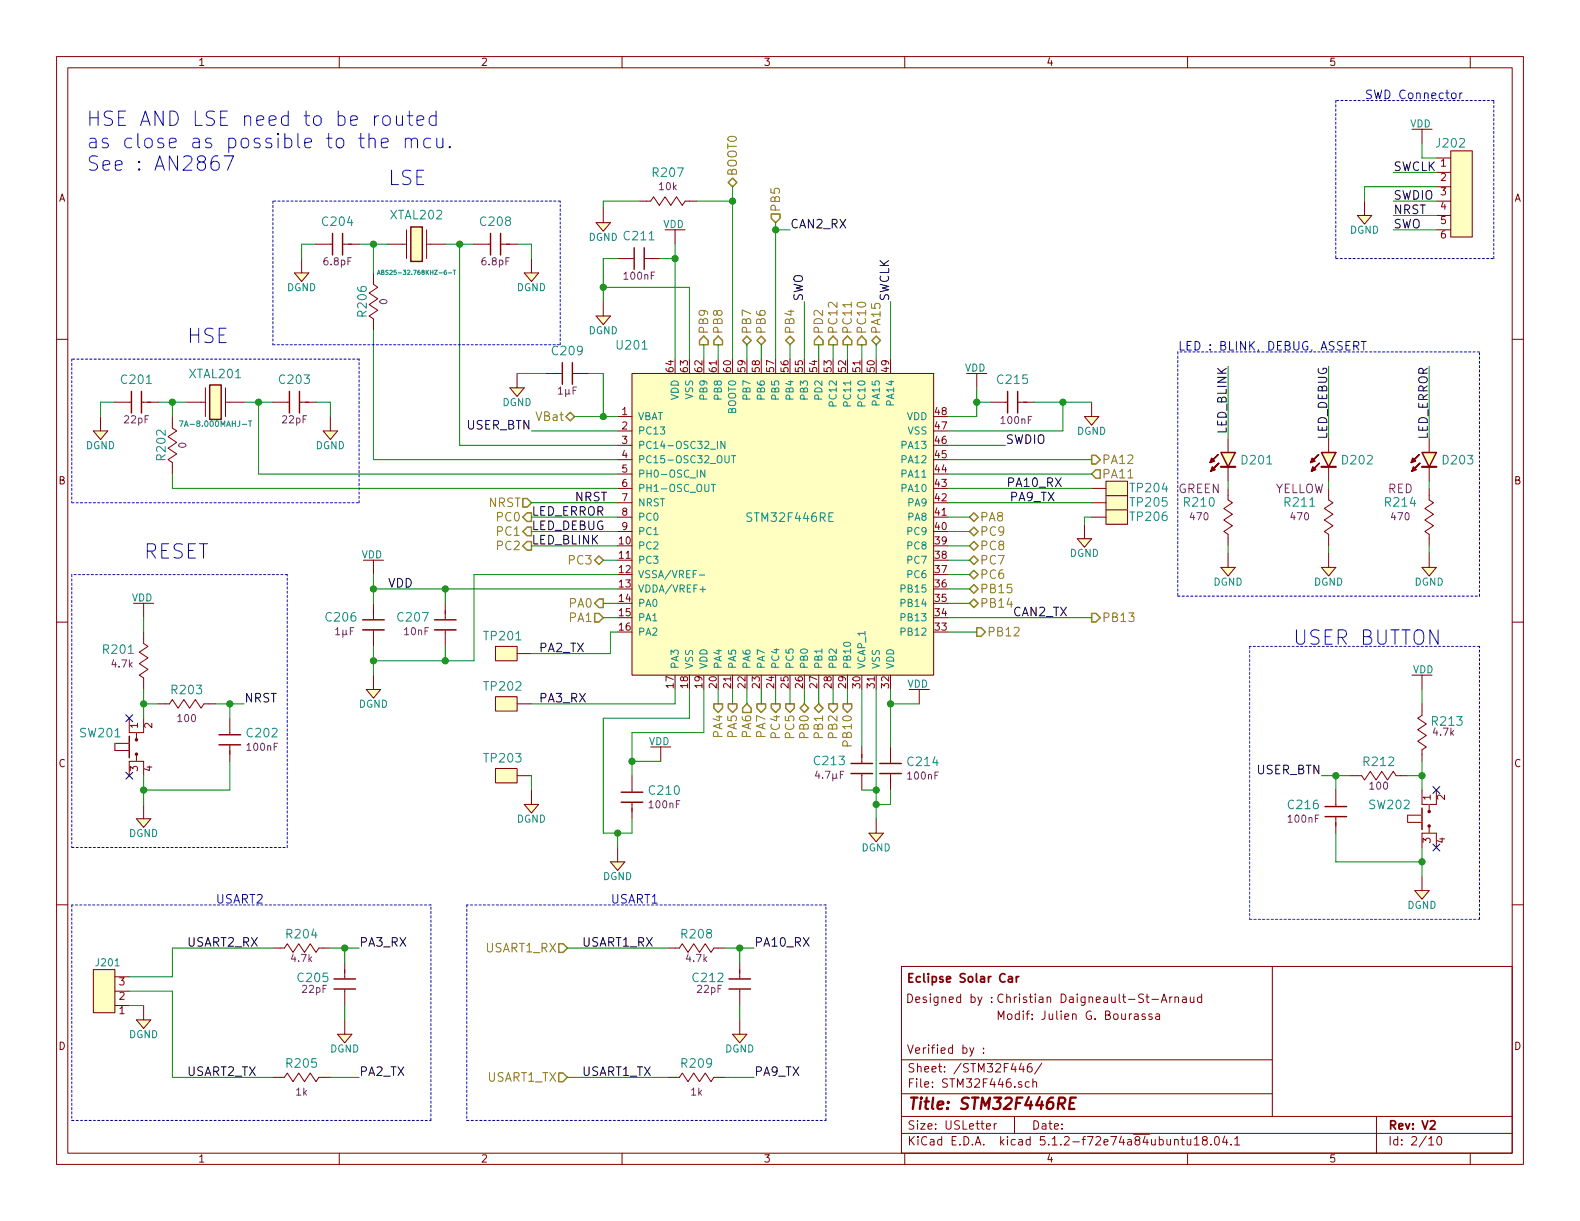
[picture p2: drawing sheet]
<svg xmlns="http://www.w3.org/2000/svg" width="279mm" height="216mm" viewBox="0 0 279 216" stroke-linecap="round" stroke-linejoin="round" font-family="sans-serif">
<g fill="none" stroke="#840000" stroke-width=".18">
<path d="M10 10h259.4v195.9h-259.4zM12 12h255.4v191.9h-255.4zM60 10v2M110 10v2M160 10v2M210 10v2M260 10v2M106.7 36.8v2.6h-1.3l1.3 1.5 1.2-1.5h-1.2M113 35.6h1.3M114.3 35.6h.8zM115.1 35.6l.5-.8 1 1.5 1-1.5 1 1.5 1-1.5 1 1.5 .6-.7M121.2 35.6h.7z"/>
<path d="M121.9 35.6h1.3M241.3 35.6v2.5h-1.3l1.3 1.5 1.3-1.5h-1.3M251.5 22.9v2.5M254 27.9h2.5M254 30.5h2.5M254 33h2.5M254 35.6h2.5M254 38.1h2.5M256.5 26.7h3.8v15.2h-3.8zM10 60h2M53.3 45.7v2.6h-1.2l1.2 1.5 1.3-1.5h-1.3M55.9 43.2h2.8"/>
<path d="M60.7 43.2h2.8M66 56.4v.8zM66 49.5v.8zM66 50.3l.8 .5-1.5 1 1.5 1-1.5 1 1.5 1.1-1.5 1 .7 .5M66 48.3v1.2M66 57.2v1.2M68.6 43.2h3.3M71.9 40.6v5.1M75.4 40.6v5.1M75.4 43.2h3.3M83.8 43.2h2.8M88.6 43.2h2.8"/>
<path d="M94 45.7v2.6h-1.3l1.3 1.5 1.2-1.5h-1.2M106.7 53.3v2.6h-1.3l1.3 1.5 1.2-1.5h-1.2M109.2 45.7h2.8M114 45.7h2.8M119.4 40.6v2.6M254 40.6h2.5M267.4 60h2M17.8 73.7v2.5h-1.3l1.3 1.5 1.2-1.5h-1.2M20.3 71.1h2.8M25.1 71.1h2.8M30.5 74.9v.8zM30.5 75.7l.7 .5-1.5 1 1.5 1-1.5 1 1.5 1.1-1.5 1 .8 .5"/>
<path d="M30.5 73.7v1.2M33 71.1h3.3M36.3 68.6v5.1M39.9 68.6v5.1M39.9 71.1h3.3M48.3 71.1h2.8M53.1 71.1h2.8M58.4 73.7v2.5h-1.3l1.3 1.5 1.3-1.5h-1.3M91.4 66v2.6h-1.2l1.2 1.5 1.3-1.5h-1.3M96.5 66h2.8M101.3 66h2.8M109.2 73.7h2.6"/>
<path d="M109.2 76.2h2.6M109.2 78.7h2.6M111.8 66h53.3v53.4h-53.3zM172.7 66v2.6M175.3 71.1h2.8M180.1 71.1h2.8M193 71.1v2.6h-1.2l1.2 1.5 1.3-1.5h-1.3M217.2 77.5v2.5M234.9 77.5v2.5M252.7 77.5v2.5M30.5 81.8v.8zM30.5 82.6v1.2"/>
<path d="M66 99.1v2.5M109.2 81.3h2.6M109.2 83.8h2.6M109.2 86.4h2.6M109.2 88.9h2.6M109.2 91.4h2.6M109.2 94h2.6M191.8 92.7v2.6h-1.3l1.3 1.5 1.2-1.5h-1.2M193 86.4h2.6M193 88.9h2.6M193 91.4h2.6M195.6 87.6h3.8v2.6h-3.8z"/>
<path d="M195.6 85.1h3.8v2.5h-3.8zM195.6 90.2h3.8v2.5h-3.8zM217.2 94.5v.8zM217.2 87.6v.8zM217.2 88.4l.7 .5-1.5 1 1.5 1-1.5 1 1.5 1.1-1.5 1 .8 .5M217.2 97.8v2.5h-1.3l1.3 1.6 1.2-1.6h-1.2M217.2 82.6v2.5M217.2 86.4v1.2M217.2 95.3v1.2M234.9 94.5v.8zM234.9 87.6v.8zM234.9 88.4l.8 .5-1.5 1 1.5 1-1.5 1 1.5 1.1-1.5 1 .7 .5"/>
<path d="M234.9 97.8v2.5h-1.2l1.2 1.6 1.3-1.6h-1.3M234.9 82.6v2.5M234.9 86.4v1.2M234.9 95.3v1.2M252.7 94.5v.8zM252.7 87.6v.8zM252.7 88.4l.8 .5-1.5 1 1.5 1-1.5 1 1.5 1.1-1.5 1 .7 .5M252.7 97.8v2.5h-1.2l1.2 1.6 1.3-1.6h-1.3M252.7 82.6v2.5M252.7 86.4v1.2M252.7 95.3v1.2M10 110h2"/>
<path d="M25.4 119.9v.8zM25.4 113v.8zM25.4 113.8l.8 .5-1.6 1 1.6 1-1.6 1 1.6 1.1-1.6 1 .8 .5M25.4 106.7v2.5M25.4 111.8v1.2M66 119.4v2.5h-1.2l1.2 1.5 1.3-1.5h-1.3M66 106.7v2.8M66 111.5v2.8M78.7 106.7v2.8M78.7 111.5v2.8M87.6 114.3h3.8v2.5h-3.8zM91.4 115.6h2.6"/>
<path d="M251.5 119.4v2.5M267.4 110h2M20.3 131.4h2.6zM20.3 131.4v1.3zM20.3 132.7h2.6zM22.9 129.5h2.5zM22.9 134.6h2.5zM22.9 127v2.5M22.9 134.6v2.6M24.1 129.5v1.3zM24.1 133.4v1.2zM25.4 120.7v1.2"/>
<path d="M25.4 127v2.5M25.4 134.6v2.6M27.9 124.5h1.3M29.2 124.5h.8zM30 124.5l.5-.8 1 1.5 1-1.5 1 1.5 1-1.5 1.1 1.5 .5-.7M36.1 124.5h.7zM36.8 124.5h1.3M40.6 127v2.8M40.6 131.8v2.8M87.6 123.2h3.8v2.5h-3.8zM87.6 135.9h3.8v2.5h-3.8zM91.4 124.5h2.6"/>
<path d="M91.4 137.2h2.6M94 139.7v2.5h-1.3l1.3 1.6 1.2-1.6h-1.2M111.8 137.2v2.8M116.8 132.1v2.5M152.4 132.1v2.8M152.4 136.9v2.8M157.5 132.1v2.8M157.5 136.9v2.8M162.6 121.9v2.6M236.2 139.7v2.8M238.8 137.2h1.2M240 137.2h.8z"/>
<path d="M240.8 137.2l.5 .7 1-1.5 1 1.5 1-1.5 1.1 1.5 1-1.5 .5 .8M246.9 137.2h.7zM247.6 137.2h1.3M251.5 132.6v.8zM251.5 125.7v.8zM251.5 126.5l-.8 .5 1.5 1-1.5 1 1.5 1-1.5 1.1 1.5 1-.7 .5M251.5 124.5v1.2M251.5 133.4v1.2M251.5 139.7v2.5M254 139.7v2.5M10 160h2M25.4 142.2v2.6h-1.3l1.3 1.5 1.3-1.5h-1.3"/>
<path d="M109.2 149.9v2.5h-1.3l1.3 1.5 1.3-1.5h-1.3M111.8 142v2.8M154.9 144.8v2.5h-1.2l1.2 1.5 1.3-1.5h-1.3M236.2 144.5v2.8M248.9 144.1h2.6zM248.9 144.1v1.3zM248.9 145.4h2.6zM251.5 142.2h2.5zM251.5 147.3h2.5zM251.5 154.9v2.6h1.2l-1.2 1.5-1.3-1.5h1.3M251.5 147.3v2.6M252.7 142.2v1.3z"/>
<path d="M252.7 146.1v1.2zM254 147.3v2.6M267.4 160h2M16.5 171.5h3.8v7.6h-3.8zM20.3 177.8h2.6M20.3 175.3h2.6M20.3 172.7h2.6M25.4 177.8v2.5h-1.3l1.3 1.6 1.3-1.6h-1.3M48.3 167.6h1.2M49.5 167.6h.8zM50.3 167.6l.5-.7 1 1.5 1-1.5 1 1.5 1.1-1.5 1 1.5 .5-.8M56.4 167.6h.7z"/>
<path d="M57.1 167.6h1.3M61 170.2v2.8M61 175v2.8M118.1 167.6h1.3M119.4 167.6h.7zM120.1 167.6l.5-.7 1.1 1.5 1-1.5 1 1.5 1-1.5 1 1.5 .5-.8M126.2 167.6h.8zM127 167.6h1.3M130.8 170.2v2.8M130.8 175v2.8M159.4 170.9h108v33h-108zM173.7 176.3l-.5 1.3-.3 .2"/>
<path d="M175.4 177.1v.2M175.4 176.4v.1M200.6 179.3h.6l.1 1M201.3 179.6l-.5 .1-.2 .2 .2 .4 .5-.1M202.5 179.3h-.4l-.2 .2 .1 .2 .5 .1v.4h-.6M203.7 179.3h-.3l-.3 .2 .1 .2 .5 .1v.4h-.6M204.4 179.3h.6l.1 1M205.1 179.6l-.5 .1-.3 .2 .3 .4 .5-.1M205.4 177.3l.4-1.5 .5 1.5M205.5 176.8h.7M206.9 176.3v1M207.3 176.3l-.4 .1v.2"/>
<path d="M207.8 176.4l.2-.1 .4 .1v.9M207.8 176.3v1M209.1 176.4h.6l.1 .9M209.8 176.6l-.5 .1a.29 .29 0 0 0-.2 .3 .29 .29 0 0 0 .2 .3l.5-.1M210.5 176.3l.1 .9 .3 .1 .2-.2M211.1 176.3v1M212.5 176.4l-.4-.1-.3 .3v.5l.3 .2 .4-.1M212.5 175.8v1.5M225 170.9v26.5M48.3 190.5h1.2M49.5 190.5h.8zM50.3 190.5l.5-.8 1 1.6 1-1.6 1 1.6 1.1-1.6 1 1.6 .5-.8"/>
<path d="M56.4 190.5h.7zM57.1 190.5h1.3M61 180.3v2.6h-1.3l1.3 1.5 1.2-1.5h-1.2M118.1 190.5h1.3M119.4 190.5h.7zM120.1 190.5l.5-.8 1.1 1.6 1-1.6 1 1.6 1-1.6 1 1.6 .5-.8M126.2 190.5h.8zM127 190.5h1.3M130.8 180.3v2.6h-1.3l1.3 1.5 1.3-1.5h-1.3M159.4 197.4h108M159.4 193.4h65.6M159.4 187.4h65.6"/>
<path d="M172.2 185.3l-.5 1.3-.2 .2M173.9 186.1v.2M173.9 185.3v.2M174.4 199.2l.8-.2-.1-.2-.4-.1-.3 .2 .1 .7h.6M175.8 198.7v1M176.2 198.7l-.3 .1-.1 .2M179.4 197.4v3M180.6 188l-.4 1.1h1M180.9 188.6v1M182 191.3h-.4l-.3 .2 .1 .6 .2 .2 .4-.1M182.4 188.1a.59 .59 0 0 0-.7 .6v.7l.2 .2 .5-.2 .1-.5-.1-.2-.5-.1-.2 .3M182.7 191.4v-.1a.37 .37 0 0 1 .6 .2v.8"/>
<path d="M182.7 190.8v1.5M184.2 188l-1.2 1.9M243.4 197.4v6.5M60 203.9v2M110 203.9v2M159.4 200.4h108M160 203.9v2M207.7 201.6l.1-.1a.37 .37 0 0 1 .6 .2v.8M208.8 201.5h.6M209.1 201v1.3l.3 .2M209.9 201.5l.1 .9 .3 .1 .3-.2M210 203.9v2"/>
<path d="M210.6 201.5v1M211.2 201.4l.4-.4v1.5M211.2 202.5h.9M212.9 201.6l-.2-.1-.1-.3 .3-.2h.3l.3 .2-.1 .3-.6 .2a.48 .48 0 0 0-.1 .6l.2 .2 .5-.2a.48 .48 0 0 0-.2-.7M214.1 202.3v.2M215 201h.3a.94 .94 0 0 1 0 1.5h-.2a1 1 0 0 1-.1-1.5zM216.6 200.9l-.4 1.1h.9M216.9 201.5v1M217.7 202.3v.2M218.3 201.4l.5-.4v1.5M218.3 202.5h.9M252.7 201.4l.4-.4v1.5"/>
<path d="M252.7 202.5h.8M254.3 201h.3a.94 .94 0 0 1 0 1.5 .8 .8 0 0 1-.6-.7 .8 .8 0 0 1 .3-.8zM260 203.9v2"/>
</g>
<path d="M178.4 172.7h.5l.1 1M179 173l-.5 .1-.2 .2 .2 .4 .5-.1M179.7 172.7v1M180.2 172.7h-.3l-.2 .2M252.9 198.3l.2-.1h.4l.2 .1 .1 .3-.1 .2-.8 .9h.9" fill="none" stroke="#840000" stroke-width=".3"/>
<path d="M187.1 195.1h.8a.57 .57 0 0 0 .5-.4 .57 .57 0 0 0-.3-.6h-.8l-.3 2M189.2 195h.6M190.2 194.1h-.9l-.2 2h.9" fill="none" stroke="#840000" stroke-width=".41"/>
<g fill="#ffffc2" stroke="#ffffc2" stroke-width=".18">
<path d="M64.8 121.9h2.5l-1.3 1.5z"/>
<path d="M153.7 147.3h2.5l-1.3 1.5z"/>
<path d="M107.9 152.4h2.6l-1.3 1.5z"/>
<path d="M105.4 55.9h2.5l-1.2 1.5z"/>
<path d="M191.8 73.7h2.5l-1.3 1.5z"/>
<path d="M22.9 129.5h2.5z"/>
<path d="M22.9 130.2v3.8z"/>
<path d="M24.1 129.5v1.3z"/>
<path d="M20.3 131.4h2.6z"/>
<path d="M20.3 131.4v1.3z"/>
<path d="M20.3 132.7h2.6z"/>
<path d="M24.1 133.4v1.2z"/>
<path d="M22.9 134.6h2.5z"/>
<path d="M24.1 144.8h2.6l-1.3 1.5z"/>
<path d="M72.6 40.1h2.1v6.1h-2.1z"/>
<path d="M52.1 48.3h2.5l-1.3 1.5z"/>
<path d="M92.7 48.3h2.5l-1.2 1.5z"/>
<path d="M16.5 76.2h2.5l-1.2 1.5z"/>
<path d="M57.1 76.2h2.6l-1.3 1.5z"/>
<path d="M59.7 182.9h2.5l-1.2 1.5z"/>
<path d="M215.9 100.3h2.5l-1.2 1.6z"/>
<path d="M233.7 100.3h2.5l-1.3 1.6z"/>
<path d="M251.5 100.3h2.5l-1.3 1.6z"/>
<path d="M24.1 180.3h2.6l-1.3 1.6z"/>
<path d="M16.5 171.5h3.8v7.6h-3.8z"/>
<path d="M251.5 142.2h2.5z"/>
<path d="M251.5 142.9v3.8z"/>
<path d="M252.7 142.2v1.3z"/>
<path d="M248.9 144.1h2.6z"/>
<path d="M248.9 144.1v1.3z"/>
<path d="M248.9 145.4h2.6z"/>
<path d="M252.7 146.1v1.2z"/>
<path d="M251.5 147.3h2.5z"/>
<path d="M250.2 157.5h2.5l-1.2 1.5z"/>
<path d="M87.6 114.3h3.8v2.5h-3.8z"/>
<path d="M87.6 123.2h3.8v2.5h-3.8z"/>
<path d="M256.5 26.7h3.8v15.2h-3.8z"/>
<path d="M240 38.1h2.6l-1.3 1.5z"/>
<path d="M111.8 66h53.3v53.4h-53.3z"/>
<path d="M87.6 135.9h3.8v2.5h-3.8z"/>
<path d="M92.7 142.2h2.5l-1.2 1.6z"/>
<path d="M90.2 68.6h2.5l-1.3 1.5z"/>
<path d="M251.5 80h2.5l-1.3 2.6z"/>
<path d="M233.7 80h2.5l-1.3 2.6z"/>
<path d="M215.9 80h2.5l-1.2 2.6z"/>
<path d="M129.5 182.9h2.6l-1.3 1.5z"/>
<path d="M195.6 87.6h3.8v2.6h-3.8z"/>
<path d="M195.6 85.1h3.8v2.5h-3.8z"/>
<path d="M195.6 90.2h3.8v2.5h-3.8z"/>
<path d="M190.5 95.3h2.5l-1.2 1.5z"/>
<path d="M105.4 39.4h2.5l-1.2 1.5z"/>
<path d="M37.1 68.1h2v6.1h-2z"/>
</g>
<g fill="none" stroke="#848400" stroke-width=".25">
<path d="M128.8 32.3l.7-.8 .8 .8-.8 .7zM136.4 37.8h1.5v.8l-.7 .8-.8-.8zM124.5 59.4l.7 .8v.8h-1.5v-.8zM127 59.4l.8 .8v.8h-1.6v-.8zM134.6 59.4l.8 .8-.8 .8-.7-.8zM139.7 59.4l.8 .8-.8 .8-.8-.8zM144.8 59.4l.7 .8v.8h-1.5v-.8zM147.3 59.4l.8 .8v.8h-1.5v-.8zM149.9 59.4l.7 .8v.8h-1.5v-.8zM152.4 59.4l.8 .8v.8h-1.6v-.8zM154.9 59.4l.8 .8-.8 .8-.7-.8zM100.1 73.7l.7-.8 .8 .8-.8 .7z"/>
<path d="M131.3 60.2l.8-.8 .7 .8-.7 .8zM92.5 94l.7-.8h.8v1.5h-.8zM92.5 88.1h.7l.8 .8-.8 .8h-.7zM93.2 90.7h.8v1.5h-.8l-.7-.8zM93.2 95.8h.8v1.5h-.8l-.7-.8zM105.2 99.1l.7-.8 .8 .8-.8 .7zM171.4 99.1l.8-.8 .8 .8-.8 .7zM171.4 96.5l.8-.7 .8 .7-.8 .8zM171.4 94l.8-.8 .8 .8-.8 .7zM171.4 91.4l.8-.7 .8 .7-.8 .8zM193 80.5h.8l.8 .8-.8 .7h-.8zM193.8 83.1h.8v1.5h-.8l-.8-.8z"/>
<path d="M105.2 108.5h.7l.8 .7-.8 .8h-.7zM105.9 105.9h.8v1.5h-.8l-.7-.7zM171.4 106.7l.8-.8 .8 .8-.8 .7zM171.4 104.1l.8-.7 .8 .7-.8 .8zM171.4 101.6l.8-.8 .8 .8-.8 .8zM172.7 111h.8l.7 .8-.7 .7h-.8zM193 108.5h.8l.8 .7-.8 .8h-.8zM126.2 124.5h1.6v.7l-.8 .8-.8-.8zM128.8 124.5h1.5v.7l-.8 .8-.7-.8zM132.1 124.5l.7 .7v.8h-1.5v-.8zM133.9 124.5h1.5v.7l-.8 .8-.7-.8zM136.4 124.5h1.5v.7l-.7 .8-.8-.8z"/>
<path d="M138.9 124.5h1.6v.7l-.8 .8-.8-.8zM141.5 125.2l.7-.7 .8 .7-.8 .8zM144 125.2l.8-.7 .7 .7-.7 .8zM146.6 124.5h1.5v.7l-.8 .8-.7-.8zM149.1 124.5h1.5v.7l-.7 .8-.8-.8zM98.8 166.9h.8l.7 .7-.7 .8h-.8zM98.8 189.7h.8l.7 .8-.7 .8h-.8z"/>
</g>
<g fill="none" stroke="#840000" stroke-width=".25">
<path d="M58.8 41.3v3.8M60.6 41.3v3.8M72.6 40.1h2.1v6.1h-2.1zM86.7 41.3v3.8M88.5 41.3v3.8M112.1 43.8v3.8M113.9 43.8v3.8M23.2 69.2v3.8M25 69.2v3.8M37.1 68.1h2v6.1h-2zM51.2 69.2v3.8M53 69.2v3.8"/>
<path d="M99.4 64.1v3.8M101.2 64.1v3.8M178.2 69.2v3.8M180 69.2v3.8M215.9 80h2.5l-1.2 2.6zM233.7 80h2.5l-1.3 2.6zM251.5 80h2.5l-1.3 2.6zM64.1 111.4h3.8M64.1 109.6h3.8M76.8 111.4h3.8M76.8 109.6h3.8M22.9 130.2v3.8z"/>
<path d="M38.7 129.9h3.8M38.7 131.7h3.8M150.5 135h3.8M150.5 136.8h3.8M155.6 135h3.8M155.6 136.8h3.8M109.9 140.1h3.8M109.9 141.9h3.8M234.3 142.6h3.8M234.3 144.4h3.8M251.5 142.9v3.8zM59.1 174.9h3.8"/>
<path d="M59.1 173.1h3.8M128.9 174.9h3.8M128.9 173.1h3.8"/>
<circle cx="24.1" cy="133.3" r=".18"/>
<circle cx="24.1" cy="130.8" r=".18"/>
<circle cx="252.7" cy="146" r=".18"/>
<circle cx="252.7" cy="143.5" r=".18"/>
</g>
<path d="M150.5 53.4v.9" fill="none" stroke="#848400" stroke-width=".18"/>
<g fill="none" stroke="#008484" stroke-width=".18">
<path d="M66.7 48.5l.3-.7 .2 .7M66.8 48.3h.4M67.5 48.1h.3v-.2l-.3-.1v.7h.3l.1-.2-.2-.2M79.3 48.3h.6M80.1 47.8h.5M80.4 47.8v.7M31.7 74.4h.7l-.4 1M43.9 74.4h.6M44.2 74.4v1M126.9 78v1.3M128.2 78v1.3l-.7-1.3v1.3M124.6 83.1v1.3l-.7-1.3v1.3"/>
<path d="M125.8 85.6h.7M126.1 85.6v1.3M128.2 80.6v1l.2 .2h.4l.1-.2v-1M129.4 80.6h.7M129.7 80.6v1.2M123.7 101.7h.9M123.8 104.2h1"/>
</g>
<g fill="none" stroke="#0000c2" stroke-width=".18">
<path d="M72.4 19.6v2.2l.1 .2 .5 .2M77.1 19.6v2.6M256.7 16.6l.3-.2 .4 .2 .1 .5-.2 .3h-.3l-.3-.1zM258.1 16.4v1M258.6 16.4l-.3 .1-.2 .2M38.5 27.6a1.02 1.02 0 0 0-1.2 1.1v.9l.5 .5h.5l.4-.3 .1-.2-.1-.8a.84 .84 0 0 0-1.3 0l-.1 .2M39.6 27.6h1.7l-1.1 2.5M65.3 24.7a.66 .66 0 0 1 .9-.1l.1 .2v1.3M67.4 25.3l1.2-.3-.1-.4-.7-.2-.4 .4v1l.2 .2 .2 .1 .7-.1M67.9 20.6a.69 .69 0 0 1 1.1 .4v.7a.7 .7 0 0 1-.7 .5 .7 .7 0 0 1-.6-.5v-.7zM70.1 20.5l.1 1.5a.66 .66 0 0 0 1-.1M71.2 20.5v1.7"/>
<path d="M71.7 24.7a.61 .61 0 0 1 1 .1v1.3M71.7 24.4v1.7M72 20.5h1M72.7 24.8a.6 .6 0 0 1 1-.2l.1 .2v1.3M73.7 21.3l1.2-.2-.1-.5-.7-.1-.3 .1-.1 .2 .1 1.2 .3 .2 .7-.2M76.1 24.6l-.7-.2-.5 .5v.8l.3 .3 .2 .1 .7-.1M77.1 20.6l-.7-.1-.5 .5v.7l.2 .3 .3 .2 .7-.2M77.2 24.4l.1 1.6a.66 .66 0 0 0 1-.1M78.3 24.4v1.7M79.5 25.9l.2 .1-.2 .1-.1-.1 .1-.1v.2M239.4 61.2l.7-.1 .2-.2-.1-.4-.2-.1h-.6v1.5M239.8 61.2l.5 .7"/>
<path d="M240.7 60.4h.9M241.1 60.4v1.5"/>
</g>
<path d="M22.3 136.6l1.2 1.2M22.3 126.4l1.2 1.2M23.5 136.6l-1.2 1.2M23.5 126.4l-1.2 1.2M253.4 139.1l1.2 1.2M254.6 139.1l-1.2 1.2M253.4 149.3l1.2 1.2M254.6 149.3l-1.2 1.2" fill="none" stroke="#000084" stroke-width=".18"/>
<path d="M215.9 82.6h2.5M233.7 82.6h2.5M251.5 82.6h2.5" fill="none" stroke="#840000" stroke-width=".38"/>
<g fill="#840000" stroke="#840000" stroke-width=".25">
<path d="M249.8 81l.5 .5-.7 .3 1.4-1.4-1.4 1.4z"/>
<path d="M249.9 82.6l.5 .5-.7 .2 1.4-1.4-1.4 1.4z"/>
<path d="M232 81l.5 .5-.7 .3 1.4-1.4-1.4 1.4z"/>
<path d="M232.2 82.6l.5 .5-.8 .2 1.4-1.4-1.4 1.4z"/>
<path d="M214.2 81l.6 .5-.8 .3 1.4-1.4-1.4 1.4z"/>
<path d="M214.4 82.6l.5 .5-.8 .2 1.4-1.4-1.4 1.4z"/>
</g>
<g fill="none" stroke="#008400" stroke-width=".18">
<path d="M113 35.6h-6.3v1.2M123.2 35.6h6.3M129.5 33v30.5M137.2 39.4v24.1M246.4 30.5h7.6M246.4 35.6h7.6M246.4 38.1h7.6M251.5 25.4v2.5M254 33h-12.7v2.6M55.9 43.2h-2.6v2.5M63.5 43.2h5.1M66 43.2v5.1"/>
<path d="M66 58.4v22.9h43.2M78.7 43.2h5.1M81.3 43.2v35.5h27.9M91.4 43.2h2.6v2.5M106.7 50.8h15.2v12.7M109.2 45.7h-2.5v7.6M116.8 45.7h2.6M119.4 43.2v20.3M137.2 40.6h2.5M142.2 53.3v10.2M157.5 53.3v10.2M246.4 40.6h7.6"/>
<path d="M20.3 71.1h-2.5v2.6M27.9 71.1h5.1M30.5 71.1v2.6M43.2 71.1h5.1M45.7 71.1v12.7h63.5M55.9 71.1h2.5v2.6M91.4 66h5.1M94 76.2h15.2M101.6 73.7h7.6M104.1 66h2.6v7.7M124.5 61v2.5M127 61v2.5"/>
<path d="M132.1 61v2.5M134.6 61v2.5M139.7 61v2.5M144.8 61v2.5M147.3 61v2.5M149.9 61v2.5M152.4 61v2.5M154.9 61v2.5M167.6 78.7h10.2M172.7 71.1h2.6M172.7 68.6v5.1h-5.1M182.9 71.1h10.1"/>
<path d="M188 71.1v5.1h-20.4M217.2 64.8v12.7M234.9 64.8v12.7M252.7 64.8v12.7M30.5 83.8v2.6h78.7M94 88.9h15.2M94 96.5h15.2M94 94h15.2M94 91.4h15.2M106.7 99.1h2.5M167.6 88.9h25.4M167.6 99.1h3.8"/>
<path d="M167.6 96.5h3.8M167.6 94h3.8M167.6 91.4h3.8M167.6 86.4h25.4M167.6 83.8h25.4M167.6 81.3h25.4M193 91.4h-1.2v1.3M217.2 85.1v1.3M217.2 96.5v1.3M234.9 85.1v1.3M234.9 96.5v1.3M252.7 85.1v1.3"/>
<path d="M252.7 96.5v1.3M25.4 109.2v2.6M66 101.6v5.1M66 114.3v5.1M66 104.1h43.2M78.7 104.1v2.6M78.7 114.3v2.5M106.7 106.7h2.5M106.7 109.2h2.5M109.2 101.6h-25.4v15.2h-17.8M109.2 111.8h-1.3v3.8h-13.9M167.6 104.1h3.8"/>
<path d="M167.6 101.6h3.8M167.6 106.7h3.8M167.6 109.2h25.4M167.6 111.8h5.1M25.4 124.5h2.5M25.4 121.9v5.1M25.4 137.2v5M38.1 124.5h5.1M40.6 134.6v5.1h-15.2M40.6 124.5v2.5M94 137.2v2.5M111.8 134.6h5"/>
<path d="M119.4 121.9v2.6h-25.4M121.9 121.9v5.1h-15.2v20.3h5.1v-2.5M124.5 121.9v7.6h-12.7v7.7M127 121.9v2.6M129.5 121.9v2.6M132.1 121.9v2.6M134.6 121.9v2.6M137.2 121.9v2.6M139.7 121.9v2.6M142.2 121.9v2.6M144.8 121.9v2.6M147.3 121.9v2.6"/>
<path d="M149.9 121.9v2.6M152.4 121.9v10.2M152.4 139.7h2.5M154.9 121.9v22.9M157.5 121.9v10.2M157.5 139.7v2.5h-2.6M157.5 124.5h5.1M233.7 137.2h5.1M236.2 137.2v2.5M248.9 137.2h2.6M251.5 121.9v2.6M251.5 134.6v5.1"/>
<path d="M109.2 147.3v2.6M236.2 147.3v5.1h15.3M251.5 149.9v5M22.9 175.3h7.6v15.2h17.8M22.9 177.8h2.5M48.3 167.6h-17.8v5.1h-7.6M58.4 167.6h5.1M61 167.6v2.6M61 177.8v2.5M100.3 167.6h17.8M128.3 167.6h5M130.8 167.6v2.6"/>
<path d="M130.8 177.8v2.5M58.4 190.5h5.1M100.3 190.5h17.8M128.3 190.5h5"/>
</g>
<g fill="#008400" stroke="#008400" stroke-width=".25">
<circle cx="78.7" cy="104.1" r=".51"/>
<circle cx="78.7" cy="116.8" r=".51"/>
<circle cx="157.5" cy="124.5" r=".51"/>
<circle cx="154.9" cy="142.2" r=".51"/>
<circle cx="154.9" cy="139.7" r=".51"/>
<circle cx="109.2" cy="147.3" r=".51"/>
<circle cx="111.8" cy="134.6" r=".51"/>
<circle cx="66" cy="104.1" r=".51"/>
<circle cx="106.7" cy="50.8" r=".51"/>
<circle cx="119.4" cy="45.7" r=".51"/>
<circle cx="172.7" cy="71.1" r=".51"/>
<circle cx="66" cy="116.8" r=".51"/>
<circle cx="25.4" cy="124.5" r=".51"/>
<circle cx="25.4" cy="139.7" r=".51"/>
<circle cx="40.6" cy="124.5" r=".51"/>
<circle cx="66" cy="43.2" r=".51"/>
<circle cx="81.3" cy="43.2" r=".51"/>
<circle cx="30.5" cy="71.1" r=".51"/>
<circle cx="45.7" cy="71.1" r=".51"/>
<circle cx="188" cy="71.1" r=".51"/>
<circle cx="251.5" cy="137.2" r=".51"/>
<circle cx="251.5" cy="152.4" r=".51"/>
<circle cx="236.2" cy="137.2" r=".51"/>
<circle cx="106.7" cy="73.7" r=".51"/>
<circle cx="61" cy="167.6" r=".51"/>
<circle cx="130.8" cy="167.6" r=".51"/>
<circle cx="137.2" cy="40.6" r=".51"/>
<circle cx="129.5" cy="35.6" r=".51"/>
</g>
<g fill="none" stroke="#0000c2" stroke-width=".18" stroke-dasharray=".4 .4">
<path d="M236.2 17.8v27.9M264.2 17.8h-28M48.3 35.6v25.4M99.1 35.6h-50.8M236.2 45.7h28M264.2 45.7v-27.9M12.7 63.5v25.4M48.3 61h50.8M63.5 63.5h-50.8M99.1 61v-25.4M208.3 62.2v43.2M261.6 62.2h-53.3"/>
<path d="M12.7 88.9h50.8M63.5 88.9v-25.4M12.7 101.6v48.3M50.8 101.6h-38.1M208.3 105.4h53.3M221 114.3v48.3M261.6 105.4v-43.2M261.6 114.3h-40.6M12.7 149.9h38.1M50.8 149.9v-48.3M12.7 160v38.1M76.2 160h-63.5"/>
<path d="M82.5 160v38.1M146 160h-63.5M221 162.6h40.6M261.6 162.6v-48.3M12.7 198.1h63.5M76.2 198.1v-38.1M82.5 198.1h63.5M146 198.1v-38.1"/>
</g>
<g font-size="3.5" fill="#0000c2">
<text x="15.2" y="22.3">HSE AND LSE need to be routed</text>
<text x="15.2" y="26.3">as close as possible to the mcu.</text>
<text x="15.2" y="30.2">See : AN2867</text>
<text x="68.6" y="32.8">LSE</text>
<text x="33" y="60.7">HSE</text>
<text x="25.4" y="98.8">RESET</text>
<text x="228.6" y="114">USER BUTTON</text>
</g>
<text font-size="2.8" fill="#840000" x="160.4" y="196.2">Title: STM32F446RE</text>
<g font-size="2.1" fill="#0000c2">
<text x="241.3" y="17.5">SWD Connector</text>
<text x="208.3" y="62">LED : BLINK, DEBUG, ASSERT</text>
<text x="38.1" y="159.8">USART2</text>
<text x="107.9" y="159.8">USART1</text>
</g>
<g font-size="2.1" fill="#008484">
<text x="254.2" y="26.1">J202</text>
<text x="115.6" y="31.3">R207</text>
<text x="57.1" y="40">C204</text>
<text x="69.1" y="38.8">XTAL202</text>
<text x="85.1" y="40">C208</text>
<text x="110.5" y="42.5">C211</text>
<text x="64.8" y="55.9" transform="rotate(-90 64.8 55.9)">R206</text>
<text x="97.8" y="62.8">C209</text>
<text x="109.2" y="61.8">U201</text>
<text x="21.6" y="67.9">C201</text>
<text x="33.6" y="66.9">XTAL201</text>
<text x="49.5" y="67.9">C203</text>
<text x="176.5" y="67.9">C215</text>
<text x="29.3" y="81.3" transform="rotate(-90 29.3 81.3)">R202</text>
<text x="219.7" y="82.1">D201</text>
<text x="237.5" y="82.1">D202</text>
<text x="255.3" y="82.1">D203</text>
<text x="200.1" y="89.6">TP205</text>
<text x="200.1" y="87">TP204</text>
<text x="209.5" y="89.6">R210</text>
<text x="227.3" y="89.6">R211</text>
<text x="245.1" y="89.6">R214</text>
<text x="132.4" y="92.3">STM32F446RE</text>
<text x="200.1" y="92.1">TP206</text>
<text x="57.8" y="109.9">C206</text>
<text x="70.5" y="109.9">C207</text>
<text x="85.8" y="113.2">TP201</text>
<text x="18.4" y="115.6">R201</text>
<text x="30.5" y="122.8">R203</text>
<text x="85.8" y="122.1">TP202</text>
<text x="14.3" y="130.4">SW201</text>
<text x="43.8" y="130.4">C202</text>
<text x="253.4" y="128.3">R213</text>
<text x="85.8" y="134.8">TP203</text>
<text x="144.1" y="135.3">C213</text>
<text x="160.7" y="135.5">C214</text>
<text x="241.3" y="135.5">R212</text>
<text x="114.9" y="140.5">C210</text>
<text x="227.9" y="143.1">C216</text>
<text x="242.2" y="143.1">SW202</text>
<text x="50.8" y="165.9">R204</text>
<text x="120.6" y="165.9">R208</text>
<text x="52.8" y="173.7">C205</text>
<text x="122.7" y="173.7">C212</text>
<text x="50.8" y="188.8">R205</text>
<text x="120.6" y="188.8">R209</text>
</g>
<g font-size="2.1" fill="#848400">
<text x="130.3" y="31.2" transform="rotate(-90 130.3 31.2)">BOOT0</text>
<text x="137.9" y="37.6" transform="rotate(-90 137.9 37.6)">PB5</text>
<text x="125.2" y="59.2" transform="rotate(-90 125.2 59.2)">PB9</text>
<text x="127.8" y="59.2" transform="rotate(-90 127.8 59.2)">PB8</text>
<text x="132.8" y="59.2" transform="rotate(-90 132.8 59.2)">PB7</text>
<text x="135.4" y="59.2" transform="rotate(-90 135.4 59.2)">PB6</text>
<text x="140.5" y="59.2" transform="rotate(-90 140.5 59.2)">PB4</text>
<text x="145.5" y="59.2" transform="rotate(-90 145.5 59.2)">PD2</text>
<text x="148.1" y="59.2" transform="rotate(-90 148.1 59.2)">PC12</text>
<text x="150.6" y="59.2" transform="rotate(-90 150.6 59.2)">PC11</text>
<text x="153.2" y="59.2" transform="rotate(-90 153.2 59.2)">PC10</text>
<text x="155.7" y="59.2" transform="rotate(-90 155.7 59.2)">PA15</text>
<text x="95" y="74.4">VBat</text>
<text x="194.8" y="82">PA12</text>
<text x="86.4" y="89.7">NRST</text>
<text x="194.8" y="84.6">PA11</text>
<text x="88.1" y="92.2">PC0</text>
<text x="88.1" y="94.7">PC1</text>
<text x="173.2" y="94.7">PC9</text>
<text x="173.2" y="92.2">PA8</text>
<text x="88.1" y="97.3">PC2</text>
<text x="100.8" y="99.8">PC3</text>
<text x="173.2" y="99.8">PC7</text>
<text x="173.2" y="97.3">PC8</text>
<text x="100.8" y="107.4">PA0</text>
<text x="173.2" y="107.4">PB14</text>
<text x="173.2" y="104.9">PB15</text>
<text x="173.2" y="102.4">PC6</text>
<text x="100.8" y="110">PA1</text>
<text x="174.5" y="112.5">PB12</text>
<text x="194.8" y="110">PB13</text>
<text x="127.8" y="130.4" transform="rotate(-90 127.8 130.4)">PA4</text>
<text x="130.3" y="130.4" transform="rotate(-90 130.3 130.4)">PA5</text>
<text x="132.8" y="130.4" transform="rotate(-90 132.8 130.4)">PA6</text>
<text x="135.4" y="130.4" transform="rotate(-90 135.4 130.4)">PA7</text>
<text x="137.9" y="130.4" transform="rotate(-90 137.9 130.4)">PC4</text>
<text x="140.5" y="130.4" transform="rotate(-90 140.5 130.4)">PC5</text>
<text x="143" y="130.4" transform="rotate(-90 143 130.4)">PB0</text>
<text x="145.5" y="130.4" transform="rotate(-90 145.5 130.4)">PB1</text>
<text x="148.1" y="130.4" transform="rotate(-90 148.1 130.4)">PB2</text>
<text x="150.6" y="131.5" transform="rotate(-90 150.6 131.5)">PB10</text>
<text x="85.9" y="168.4">USART1_RX</text>
<text x="86.2" y="191.3">USART1_TX</text>
</g>
<text font-size="2.1" fill="#008400" x="246.4" y="30.2">SWCLK</text>
<g font-size="2.1">
<text x="246.4" y="35.3">SWDIO</text>
<text x="139.7" y="40.4">CAN2_RX</text>
<text x="246.4" y="37.8">NRST</text>
<text x="246.4" y="40.4">SWO</text>
<text x="142" y="53.3" transform="rotate(-90 142 53.3)">SWO</text>
<text x="157.2" y="53.3" transform="rotate(-90 157.2 53.3)">SWCLK</text>
<text x="82.5" y="75.9">USER_BTN</text>
<text x="216.9" y="76.7" transform="rotate(-90 216.9 76.7)">LED_BLINK</text>
<text x="234.7" y="77.9" transform="rotate(-90 234.7 77.9)">LED_DEBUG</text>
<text x="252.5" y="77.9" transform="rotate(-90 252.5 77.9)">LED_ERROR</text>
<text x="177.8" y="78.5">SWDIO</text>
<text x="101.6" y="88.6">NRST</text>
<text x="178.5" y="86.1">PA10_RX</text>
<text x="178.7" y="88.6">PA9_TX</text>
<text x="94" y="93.7">LED_DEBUG</text>
<text x="94" y="91.2">LED_ERROR</text>
<text x="94" y="96.3">LED_BLINK</text>
<text x="68.6" y="103.9">VDD</text>
<text x="179.1" y="109">CAN2_TX</text>
<text x="95.2" y="115.3">PA2_TX</text>
<text x="43.2" y="124.2">NRST</text>
<text x="95.2" y="124.2">PA3_RX</text>
<text x="222.2" y="136.9">USER_BTN</text>
<text x="33" y="167.4">USART2_RX</text>
<text x="63.5" y="167.4">PA3_RX</text>
<text x="102.9" y="167.4">USART1_RX</text>
<text x="133.3" y="167.4">PA10_RX</text>
<text x="33" y="190.2">USART2_TX</text>
<text x="63.5" y="190.2">PA2_TX</text>
<text x="102.9" y="190.2">USART1_TX</text>
<text x="133.3" y="190.2">PA9_TX</text>
</g>
<g font-size="2.1" fill="#840084">
<text x="208.3" y="87.2">GREEN</text>
<text x="225.3" y="87.2">YELLOW</text>
<text x="245.4" y="87.2">RED</text>
</g>
<g font-size="2.1" fill="#840000">
<text x="160.2" y="173.7">Eclipse Solar Car</text>
<text x="160.1" y="177.3">Designed by :</text>
<text x="176.1" y="177.3">Christian Daigneault-St-Arnaud</text>
<text x="176.1" y="180.3">Modif: Julien G. Bourassa</text>
<text x="160.3" y="186.3">Verified by :</text>
<text x="160.4" y="189.6">Sheet: /STM32F446/</text>
<text x="160.4" y="192.3">File: STM32F446.sch</text>
<text x="160.4" y="202.5">KiCad E.D.A. kicad 5.1.2-f72e74a84ubuntu18.04.1</text>
<text x="160.4" y="199.7">Size: USLetter</text>
<text x="182.4" y="199.7">Date:</text>
<text x="245.4" y="199.7">Rev: V2</text>
<text x="245.4" y="202.5">Id: 2/10</text>
</g>
<g font-size="1.8" fill="#840000">
<text x="35" y="11.6">1</text>
<text x="85" y="11.6">2</text>
<text x="135" y="11.6">3</text>
<text x="185" y="11.6">4</text>
<text x="235" y="11.6">5</text>
<text x="254.8" y="29.5">1</text>
<text x="10.4" y="35.6">A</text>
<text x="254.8" y="32">2</text>
<text x="254.8" y="34.5">3</text>
<text x="267.8" y="35.6">A</text>
<text x="254.8" y="37.1">4</text>
<text x="254.8" y="39.6">5</text>
<text x="254.8" y="42.2">6</text>
<text x="119.1" y="65.7" transform="rotate(-90 119.1 65.7)">64</text>
<text x="121.7" y="65.7" transform="rotate(-90 121.7 65.7)">63</text>
<text x="124.2" y="65.7" transform="rotate(-90 124.2 65.7)">62</text>
<text x="126.7" y="65.7" transform="rotate(-90 126.7 65.7)">61</text>
<text x="129.3" y="65.7" transform="rotate(-90 129.3 65.7)">60</text>
<text x="131.8" y="65.7" transform="rotate(-90 131.8 65.7)">59</text>
<text x="134.4" y="65.7" transform="rotate(-90 134.4 65.7)">58</text>
<text x="136.9" y="65.7" transform="rotate(-90 136.9 65.7)">57</text>
<text x="139.4" y="65.7" transform="rotate(-90 139.4 65.7)">56</text>
<text x="142" y="65.7" transform="rotate(-90 142 65.7)">55</text>
<text x="144.5" y="65.7" transform="rotate(-90 144.5 65.7)">54</text>
<text x="147.1" y="65.7" transform="rotate(-90 147.1 65.7)">53</text>
<text x="149.6" y="65.7" transform="rotate(-90 149.6 65.7)">52</text>
<text x="152.1" y="65.7" transform="rotate(-90 152.1 65.7)">51</text>
<text x="154.7" y="65.7" transform="rotate(-90 154.7 65.7)">50</text>
<text x="157.2" y="65.7" transform="rotate(-90 157.2 65.7)">49</text>
<text x="110" y="73.4">1</text>
<text x="110" y="75.9">2</text>
<text x="165.4" y="75.9">47</text>
<text x="165.4" y="73.4">48</text>
<text x="110" y="78.5">3</text>
<text x="110" y="81">4</text>
<text x="110" y="83.6">5</text>
<text x="165.4" y="83.6">44</text>
<text x="165.4" y="81">45</text>
<text x="165.4" y="78.5">46</text>
<text x="10.4" y="85.6">B</text>
<text x="110" y="86.1">6</text>
<text x="110" y="88.6">7</text>
<text x="165.4" y="88.6">42</text>
<text x="165.4" y="86.1">43</text>
<text x="267.8" y="85.6">B</text>
<text x="110" y="91.2">8</text>
<text x="110" y="93.7">9</text>
<text x="165.4" y="93.7">40</text>
<text x="165.4" y="91.2">41</text>
<text x="109.5" y="96.3">10</text>
<text x="109.5" y="98.8">11</text>
<text x="109.5" y="101.3">12</text>
<text x="165.4" y="101.3">37</text>
<text x="165.4" y="98.8">38</text>
<text x="165.4" y="96.3">39</text>
<text x="109.5" y="103.9">13</text>
<text x="109.5" y="106.4">14</text>
<text x="165.4" y="106.4">35</text>
<text x="165.4" y="103.9">36</text>
<text x="109.5" y="109">15</text>
<text x="109.5" y="111.5">16</text>
<text x="165.4" y="111.5">33</text>
<text x="165.4" y="109">34</text>
<text x="119.1" y="121.6" transform="rotate(-90 119.1 121.6)">17</text>
<text x="121.7" y="121.6" transform="rotate(-90 121.7 121.6)">18</text>
<text x="124.2" y="121.6" transform="rotate(-90 124.2 121.6)">19</text>
<text x="126.7" y="121.6" transform="rotate(-90 126.7 121.6)">20</text>
<text x="129.3" y="121.6" transform="rotate(-90 129.3 121.6)">21</text>
<text x="131.8" y="121.6" transform="rotate(-90 131.8 121.6)">22</text>
<text x="134.4" y="121.6" transform="rotate(-90 134.4 121.6)">23</text>
<text x="136.9" y="121.6" transform="rotate(-90 136.9 121.6)">24</text>
<text x="139.4" y="121.6" transform="rotate(-90 139.4 121.6)">25</text>
<text x="142" y="121.6" transform="rotate(-90 142 121.6)">26</text>
<text x="144.5" y="121.6" transform="rotate(-90 144.5 121.6)">27</text>
<text x="147.1" y="121.6" transform="rotate(-90 147.1 121.6)">28</text>
<text x="149.6" y="121.6" transform="rotate(-90 149.6 121.6)">29</text>
<text x="152.1" y="121.6" transform="rotate(-90 152.1 121.6)">30</text>
<text x="154.7" y="121.6" transform="rotate(-90 154.7 121.6)">31</text>
<text x="157.2" y="121.6" transform="rotate(-90 157.2 121.6)">32</text>
<text x="24.4" y="128.8" transform="rotate(-90 24.4 128.8)">1</text>
<text x="26.9" y="128.8" transform="rotate(-90 26.9 128.8)">2</text>
<text x="10.4" y="135.6">C</text>
<text x="24.4" y="136.4" transform="rotate(-90 24.4 136.4)">3</text>
<text x="26.9" y="136.4" transform="rotate(-90 26.9 136.4)">4</text>
<text x="267.8" y="135.6">C</text>
<text x="253" y="141.5" transform="rotate(-90 253 141.5)">1</text>
<text x="255.5" y="141.5" transform="rotate(-90 255.5 141.5)">2</text>
<text x="253" y="149.1" transform="rotate(-90 253 149.1)">3</text>
<text x="255.5" y="149.1" transform="rotate(-90 255.5 149.1)">4</text>
<text x="21.1" y="179.3">1</text>
<text x="21.1" y="176.8">2</text>
<text x="21.1" y="174.2">3</text>
<text x="10.4" y="185.6">D</text>
<text x="267.8" y="185.6">D</text>
<text x="35" y="205.5">1</text>
<text x="85" y="205.5">2</text>
<text x="135" y="205.5">3</text>
<text x="185" y="205.5">4</text>
<text x="235" y="205.5">5</text>
</g>
<g font-size="1.8" fill="#008484">
<text x="249.4" y="22.5">VDD</text>
<text x="117.3" y="40.3">VDD</text>
<text x="238.7" y="41.3">DGND</text>
<text x="104.1" y="42.6">DGND</text>
<text x="50.7" y="51.5">DGND</text>
<text x="91.4" y="51.5">DGND</text>
<text x="104.1" y="59.1">DGND</text>
<text x="170.6" y="65.7">VDD</text>
<text x="88.8" y="71.8">DGND</text>
<text x="120" y="70.8" transform="rotate(-90 120 70.8)">VDD</text>
<text x="122.6" y="70.6" transform="rotate(-90 122.6 70.6)">VSS</text>
<text x="125.1" y="70.5" transform="rotate(-90 125.1 70.5)">PB9</text>
<text x="127.6" y="70.5" transform="rotate(-90 127.6 70.5)">PB8</text>
<text x="132.7" y="70.5" transform="rotate(-90 132.7 70.5)">PB7</text>
<text x="135.3" y="70.5" transform="rotate(-90 135.3 70.5)">PB6</text>
<text x="137.8" y="70.5" transform="rotate(-90 137.8 70.5)">PB5</text>
<text x="140.3" y="70.5" transform="rotate(-90 140.3 70.5)">PB4</text>
<text x="142.9" y="70.5" transform="rotate(-90 142.9 70.5)">PB3</text>
<text x="145.4" y="70.5" transform="rotate(-90 145.4 70.5)">PD2</text>
<text x="148" y="71.5" transform="rotate(-90 148 71.5)">PC12</text>
<text x="150.5" y="71.5" transform="rotate(-90 150.5 71.5)">PC11</text>
<text x="153" y="71.5" transform="rotate(-90 153 71.5)">PC10</text>
<text x="155.6" y="71.5" transform="rotate(-90 155.6 71.5)">PA15</text>
<text x="158.1" y="71.5" transform="rotate(-90 158.1 71.5)">PA14</text>
<text x="112.8" y="74.3">VBAT</text>
<text x="112.8" y="76.8">PC13</text>
<text x="130.2" y="73.2" transform="rotate(-90 130.2 73.2)">BOOT0</text>
<text x="160.4" y="74.3">VDD</text>
<text x="160.6" y="76.8">VSS</text>
<text x="190.4" y="76.9">DGND</text>
<text x="15.2" y="79.4">DGND</text>
<text x="55.8" y="79.4">DGND</text>
<text x="112.8" y="79.4">PC14-OSC32_IN</text>
<text x="112.8" y="81.9">PC15-OSC32_OUT</text>
<text x="159.7" y="81.9">PA12</text>
<text x="159.7" y="79.4">PA13</text>
<text x="112.8" y="84.5">PH0-OSC_IN</text>
<text x="112.8" y="87">PH1-OSC_OUT</text>
<text x="112.8" y="89.5">NRST</text>
<text x="159.7" y="87">PA10</text>
<text x="159.7" y="84.5">PA11</text>
<text x="160.7" y="89.5">PA9</text>
<text x="112.8" y="92.1">PC0</text>
<text x="112.8" y="94.6">PC1</text>
<text x="160.7" y="94.6">PC9</text>
<text x="160.7" y="92.1">PA8</text>
<text x="63.9" y="98.7">VDD</text>
<text x="112.8" y="97.2">PC2</text>
<text x="112.8" y="99.7">PC3</text>
<text x="160.7" y="99.7">PC7</text>
<text x="160.7" y="97.2">PC8</text>
<text x="189.2" y="98.5">DGND</text>
<text x="23.3" y="106.3">VDD</text>
<text x="112.8" y="102.2">VSSA/VREF-</text>
<text x="112.8" y="104.8">VDDA/VREF+</text>
<text x="112.8" y="107.3">PA0</text>
<text x="159.7" y="107.3">PB14</text>
<text x="159.7" y="104.8">PB15</text>
<text x="160.7" y="102.2">PC6</text>
<text x="214.6" y="103.6">DGND</text>
<text x="232.4" y="103.6">DGND</text>
<text x="250.1" y="103.6">DGND</text>
<text x="112.8" y="109.9">PA1</text>
<text x="112.8" y="112.4">PA2</text>
<text x="159.7" y="112.4">PB12</text>
<text x="159.7" y="109.9">PB13</text>
<text x="120" y="118.4" transform="rotate(-90 120 118.4)">PA3</text>
<text x="122.6" y="118.4" transform="rotate(-90 122.6 118.4)">VSS</text>
<text x="125.1" y="118.4" transform="rotate(-90 125.1 118.4)">VDD</text>
<text x="127.6" y="118.4" transform="rotate(-90 127.6 118.4)">PA4</text>
<text x="130.2" y="118.4" transform="rotate(-90 130.2 118.4)">PA5</text>
<text x="132.7" y="118.4" transform="rotate(-90 132.7 118.4)">PA6</text>
<text x="135.3" y="118.4" transform="rotate(-90 135.3 118.4)">PA7</text>
<text x="137.8" y="118.4" transform="rotate(-90 137.8 118.4)">PC4</text>
<text x="140.3" y="118.4" transform="rotate(-90 140.3 118.4)">PC5</text>
<text x="142.9" y="118.4" transform="rotate(-90 142.9 118.4)">PB0</text>
<text x="145.4" y="118.4" transform="rotate(-90 145.4 118.4)">PB1</text>
<text x="148" y="118.4" transform="rotate(-90 148 118.4)">PB2</text>
<text x="150.5" y="118.4" transform="rotate(-90 150.5 118.4)">PB10</text>
<text x="153" y="118.4" transform="rotate(-90 153 118.4)">VCAP_1</text>
<text x="155.6" y="118.4" transform="rotate(-90 155.6 118.4)">VSS</text>
<text x="158.1" y="118.4" transform="rotate(-90 158.1 118.4)">VDD</text>
<text x="249.8" y="119">VDD</text>
<text x="63.4" y="125.1">DGND</text>
<text x="160.5" y="121.6">VDD</text>
<text x="114.7" y="131.7">VDD</text>
<text x="22.8" y="148">DGND</text>
<text x="91.4" y="145.5">DGND</text>
<text x="106.6" y="155.6">DGND</text>
<text x="152.3" y="150.5">DGND</text>
<text x="248.9" y="160.7">DGND</text>
<text x="17.1" y="170.9">J201</text>
<text x="22.8" y="183.6">DGND</text>
<text x="58.4" y="186.1">DGND</text>
<text x="128.2" y="186.1">DGND</text>
</g>
<g font-size="1.8" fill="#840084">
<text x="116.6" y="33.6">10k</text>
<text x="57.4" y="46.9">6.8pF</text>
<text x="85.3" y="46.9">6.8pF</text>
<text x="68.5" y="53.8" transform="rotate(-90 68.5 53.8)">0</text>
<text x="110.5" y="49.5">100nF</text>
<text x="98.8" y="69.8">1µF</text>
<text x="22.1" y="74.9">22pF</text>
<text x="50" y="74.9">22pF</text>
<text x="177.2" y="75">100nF</text>
<text x="32.9" y="79.2" transform="rotate(-90 32.9 79.2)">0</text>
<text x="210.6" y="92">470</text>
<text x="228.4" y="92">470</text>
<text x="246.2" y="92">470</text>
<text x="59.4" y="112.3">1µF</text>
<text x="71.6" y="112.3">10nF</text>
<text x="19.9" y="118">4.7k</text>
<text x="31.5" y="127.7">100</text>
<text x="253.5" y="130.1">4.7k</text>
<text x="43.8" y="132.8">100nF</text>
<text x="144.4" y="137.7">4.7µF</text>
<text x="160.7" y="137.8">100nF</text>
<text x="114.9" y="142.9">100nF</text>
<text x="242.3" y="139.6">100</text>
<text x="227.9" y="145.5">100nF</text>
<text x="51.6" y="170.1">4.7k</text>
<text x="121.5" y="170.1">4.7k</text>
<text x="53.5" y="175.6">22pF</text>
<text x="123.4" y="175.6">22pF</text>
<text x="52.4" y="193.7">1k</text>
<text x="122.2" y="193.7">1k</text>
</g>
<text font-size="1.4" fill="#008484" x="32.7" y="75.5">7A-8.000MAHJ-T</text>
<text font-size="1.1" fill="#008484" x="68.1" y="48.6">ABS25-32.768KHZ-6-T</text>
</svg>
